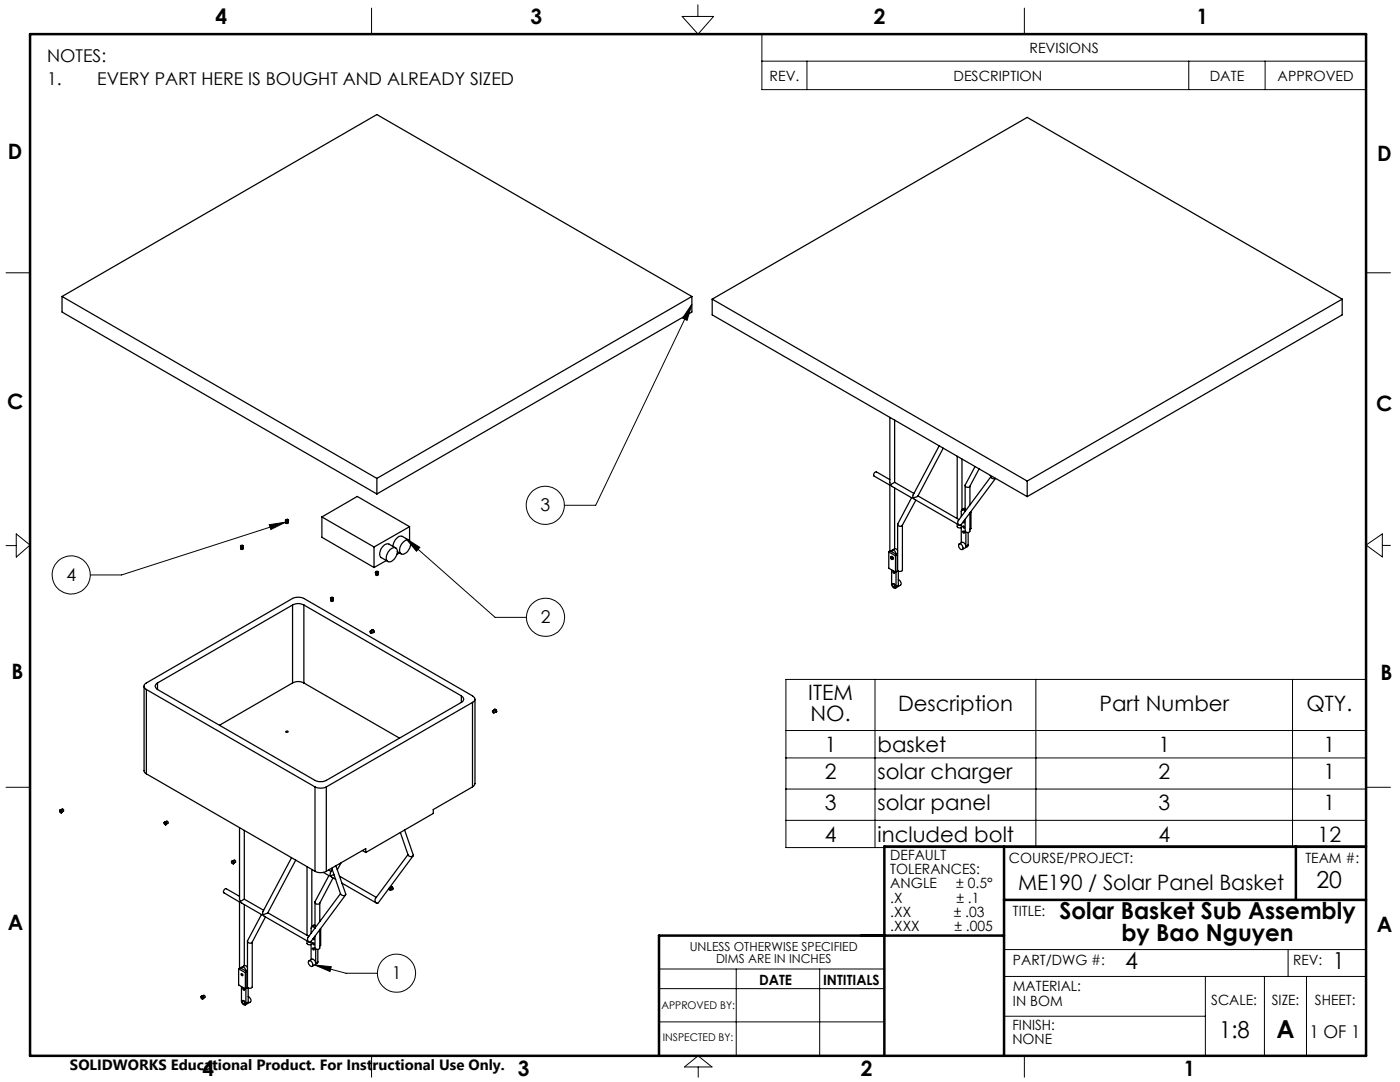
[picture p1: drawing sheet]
<svg xmlns="http://www.w3.org/2000/svg" width="279mm" height="216mm" viewBox="0 0 279 216" stroke-linecap="round" stroke-linejoin="round" font-family="sans-serif">
<g fill="none" stroke="#000" stroke-width=".25">
<path d="M12.4 59.2v3.1l62.8 36.3M12.4 59.2l62.8 36.3M12.4 59.2l62.8-36.3 62.9 36.3M138.1 59.2l-62.9 36.3M138.1 59.2v3.1l-62.9 36.3M142.1 59.7v3.1l62.9 36.3M142.1 59.7l62.9 36.3M142.1 59.7l62.9-36.3 62.9 36.3M267.9 59.7l-62.9 36.3M267.9 59.7v3.1l-62.9 36.3M75.2 95.5v3.1M177.6 83.3v13.1l.1 .3"/>
<path d="M177.6 95.7l-2.7-1.5a.55 .55 0 0 0-.5 .8l3.2 1.8M177.6 96.8v13.2M177.7 96.7l.3 .4 4 2.2h.2M177.7 96.7l-.1 .1M178.5 96.2l-.8 .5M178.5 83.8v12.4M178.5 97.3v12.2M178.5 96.2l3.9 2.3M181.9 99.3l-2.7 5.2a.5 .5 0 0 0 .3 .5 .5 .5 0 0 0 .6-.2l2.7-5M182.2 99.3l.3 .3 8.9 5.2M183.2 99l-1 .3M183.2 99l8.2 4.7"/>
<path d="M187.4 89l-5.2 9.8v.5M188.2 89.4l-5 9.6M191 91.1v12.4M192 91.6v10.1l.6-.2M192.6 96.8v5.2M193.6 97v3.8M194.6 93.1l-1.9 3.6a.5 .5 0 0 0 .3 .5 .5 .5 0 0 0 .5-.1l1.9-3.5M197.6 94.9l.3 .5 .7 .1-6.8 9.2a.5 .5 0 0 1-.6-.2 .5 .5 0 0 1 0-.6l6.5-8.8M205 96v3.1M48 109l.3 .1M48.3 109.1v.2M48.5 109.1v.4l-.2 .1-.3-.1v-.3"/>
<path d="M48.5 109.1h-.2M48.6 108.9l-.1 .3-.2 .1M48.6 108.9h-.6v.3l.3 .1M48.6 108.9l-.1 .2M57 103.9l.2 .1M57 103.9l.2 .2M57.2 104v.1M57.5 103.9v.5l-.1 .1-.4-.1v-.4M57.5 103.9l-.3 .1M57.6 103.8l-.2-.2-.4 .1v.2M57.6 103.8l-.1 .1M57.6 103.8l-.1 .3h-.3"/>
<path d="M64.2 103.2v4l10.4 6M64.2 103.2l10.4 5.9M64.2 103.2l7.1-4.1 10.4 6M66 119.4l.2 .1M66.2 119.5v.2M66.5 119.5v.4l-.2 .1-.3-.1v-.3M66.5 119.5h-.3M66.5 119.3l-.5-.1v.4l.2 .1M66.5 119.3v.2M66.5 119.3v.3l-.3 .1M74.6 109.1v4.1M74.9 114.3l.3 .2"/>
<path d="M74.9 114.3h.3M75 114.4v.4h.1l.4-.1v-.3M75.2 114.3v.2M75.2 114.3h.3v.1M75.5 114.4l-.3 .1M75.5 114.1v.3M75.5 114.1h-.5l-.1 .2M75.5 114.1v.1M77.1 111.9l-2.5 1.3M77.9 109.6a.78 .78 0 0 1 1.3 .1 2.07 2.07 0 0 1-1.7 2.4 1.43 1.43 0 0 1 .2-2.2zM79 109.3l-1.4-.7a1.82 1.82 0 0 0-1.8 2.1l.3 .6 1.3 .7M79.3 110.1l.8 .4"/>
<path d="M79.7 110.3l-.5 .3M80.6 108.1a.77 .77 0 0 1 1.1-.3 .77 .77 0 0 1 .2 1.1 1.75 1.75 0 0 1-1.8 1.6 1.41 1.41 0 0 1 .2-2.1zM81.6 107.8l-1.3-.8a1.79 1.79 0 0 0-1.9 1.8v.2M81.7 105.1l-7.1 4M81.7 105.1v2.8M177.4 110.1l1.3 .8M177.4 110.1v3.3l1.3 .8M177.7 111.2l.3 .5 .2-.2M177.9 111.1l.2 .2M177.9 110.1v-.2a.53 .53 0 0 1 .7 0 .53 .53 0 0 1 .2 .5v.2M177.9 113.7v2.9a.56 .56 0 0 0 .2 .6 .56 .56 0 0 0 .7 0v-.1M177.9 110.1l-.2-.2-.3 .2"/>
<path d="M177.9 110.1l.9 .5M178 111l-.3 .2M178 111l.2 .2M178.1 116.6a.34 .34 0 0 1 .5 .1 .34 .34 0 0 1-.2 .5zM178.1 111.3l.1 .2M178.2 111.2v.3M178.2 111.2l-.1 .1M178.3 114a.22 .22 0 0 1 .2 .2 .22 .22 0 0 1-.1 .2zM178.4 116.5l.2 .4M178.5 109.5h.3l.3 .4M178.5 109.5l-.4 .3M178.7 110.9v3.3"/>
<path d="M178.8 110.6l.3 .1M178.8 114.1v3M179.1 110.7l-.4 .2M179.1 110.7v3.2l-.4 .3M179.1 104.6v9.2a.58 .58 0 0 0 1 0v-9M179.1 110.4l-.3 .2M179.3 115.6a.81 .81 0 0 1 .4 1.2l-1 .6M179.3 113.9v2.9l-.5 .3M191 104.6v.5a.64 .64 0 0 0 .8 .2M191.4 108.5a.72 .72 0 0 1 .7 1.1 .77 .77 0 0 1-.7-1.1zM191.4 108.5l.6-.3a.71 .71 0 0 1 .8 .8M191.8 104.6v3.7"/>
<path d="M192.1 101.6v.1M192.2 106a.23 .23 0 0 1 .3 .1 .23 .23 0 0 1-.1 .3zM192.2 104.9a.21 .21 0 0 1 .3 .2 .21 .21 0 0 1-.2 .2l-.2-.2zM192.4 104l.1 .3-.3-.1M192.5 101.5l-.4 .1M192.6 102.1a.37 .37 0 0 0-.4-.4 .37 .37 0 0 0-.4 .3v1M192.6 103.6v2.4l.2 .2M192.8 106.2v2.8M193.2 108.8l-.1 .3-1 .5M193.2 106.3v2.5M193.2 108.8l-.4 .2M193.7 102.2h.1"/>
<path d="M193.8 102.2l-.2 .1v3.7a.56 .56 0 0 1-.8 .2M193.8 102.2v3.3l-.2 .1M28.8 136.9v16.9l.4 .6M29.2 137.6a.69 .69 0 0 1-.5-.7 .69 .69 0 0 1 .5-.6l29.2-16.9a2.67 2.67 0 0 1 2.2 0l33.7 19.5a.69 .69 0 0 1 .5 .6 .69 .69 0 0 1-.5 .7M29.2 137.6l33.7 19.4M29.2 137.6v16.8M31.4 137.6l31.5 18.1a2.67 2.67 0 0 0 2.2 0l27-15.5M31.4 136.3a.69 .69 0 0 0-.4 .6 .69 .69 0 0 0 .4 .7M31.4 136.3v1.3M58.4 120.7a2.37 2.37 0 0 1 2.2 0M58.4 136.3a2.37 2.37 0 0 1 2.2 0M58.4 120.7l-27 15.6"/>
<path d="M58.4 136.3l-14.6 8.4M58.4 120.7v15.6M60.6 120.7l31.5 18.2M60.6 136.3l19.1 11M60.6 120.7v15.6M73.9 125.9l.3-.1 .3 .1v.3l-.4 .2M74.2 125.7h.2M74.2 125.7v.1M74.4 125.7l.1 .3M74.4 126.2h.1M74.5 125.7h-.1M74.5 125.7l.1 .2"/>
<path d="M74.5 125.7h-.3M74.5 126v.2M74.6 125.9l-.1 .1M74.6 125.9l-.1 .3M92.1 138.9a.69 .69 0 0 1 .4 .6 .69 .69 0 0 1-.4 .7M92.1 138.9v1.3M94.8 139.5v16.9l-.5 .6M29.2 154.4l33.7 19.4M57 145.9h.4l.1 .2h-.3zM62.9 157a2.67 2.67 0 0 0 2.2 0M62.9 157v16.8M65.1 157v16.8"/>
<path d="M94.3 140.2l-29.2 16.8M94.3 140.2v16.8M94.3 157l-7.8 4.5v.8l-13.5 7.8M98.3 141.9a.2 .2 0 0 1 .3 .1 .2 .2 0 0 1-.1 .2zM98.3 141.9l.4-.3 .2 .2 .1 .2-.4 .3M98.7 141.6l-.1 .1M98.7 141.6l.2 .1M98.7 141.6h.3M98.8 142.1h.1M98.9 141.7l.1 .3M99 142l-.1 .1M99 141.6l-.1 .1"/>
<path d="M99 141.6l.1 .3M99.1 141.9l-.1 .1M99.1 141.9l-.2 .2M12 161.6l-.1 .2 .3 .4M12 161.6l.2 .1M12 161.6l.3 .1M12.2 161.6l.2-.2 .3 .2v.2l-.3 .2M12.2 161.7l.1 .3M12.3 161.7h-.1M12.3 161.7l.1 .3M12.3 162l-.1 .2M12.4 162h-.1"/>
<path d="M12.4 162l-.2 .2M32.8 164l-.1 .2 .4 .4M32.8 164l.3 .1M32.8 164l.4 .1M33 164l.3-.1a.25 .25 0 0 1 .2 .1 .25 .25 0 0 1 0 .3l-.2 .1M33.1 164.1l.1 .3M33.2 164.4l-.1 .2M33.2 164.1h-.1M33.2 164.1l.1 .3M33.3 164.4h-.1M33.3 164.4l-.2 .2M46.3 171.8l-.1 .2 .3 .4"/>
<path d="M46.3 171.8l.2 .1M46.3 171.8l.3 .1M46.5 171.8l.2-.2 .3 .2v.2l-.3 .2M46.5 171.9l.1 .3M46.6 172.2l-.1 .2M46.6 171.9h-.1M46.6 171.9l.1 .3M46.7 172.2h-.1M46.7 172.2l-.2 .2M47.8 165.2v14.3l.1 .4M47.8 178.9l-2.6-1.6a.54 .54 0 0 0-.5 .9l3.1 1.8M47.8 180v13.2"/>
<path d="M47.9 179.9l.4 .3 3.9 2.3M47.9 179.9l-.1 .1M48.8 179.4l-.9 .5M48.8 165.7v13.7M48.8 179.4l3.8 2.2M58.2 171.2l-5.7 10.7v.6M59 171.6l-5.6 10.5M61.3 172.9v13.8M62.2 173.5v11.4l.5-.3M62.9 173.8a2.37 2.37 0 0 0 2.2 0M64.5 174.1l1.2 .6h.2M65.6 173.6l.5 .3"/>
<path d="M65.7 174.7l-2.8 5.2a.52 .52 0 0 0 .3 .5 .52 .52 0 0 0 .6-.1l2.7-5.1M65.9 174.7l.2 .3 .9 .5M66.3 173.5l-.4 .8v.4M66.6 174.5l-.7 .2M67 172.8l2 5.6a.57 .57 0 0 1-.5 .3 .57 .57 0 0 1-.5-.3l-1.8-5.2M67.8 174.8l7.3 4.3M67.9 178.3l-6.4 8.8a.52 .52 0 0 0-.1 .6 .52 .52 0 0 0 .7 .2l6.9-9.3M68.1 172.2l-.8 1.4M68.2 176.2l6.9 4M72.3 169.7l.7 .4M73 170.1v-.8l-7.9 4.5M77.6 177.3l.1-.1a.23 .23 0 0 1 .3 .2 .23 .23 0 0 1-.1 .3z"/>
<path d="M77.7 177.2l.3-.2 .2 .1 .1 .2-.4 .4M78 177h.4M78 177l-.1 .1M78 177l.2 .1M78.2 177.5h.1M78.2 177.1l.2 .3M78.4 177.4l-.2 .1M78.4 177l-.2 .1M78.4 177l.1 .3M78.5 177.3l-.1 .1M78.5 177.3l-.3 .2M80.8 165.6l1.7 5a.57 .57 0 0 1-.5 .3 .57 .57 0 0 1-.5-.3l-1.6-4.5"/>
<path d="M81.4 170.5l-6.5 8.8a.51 .51 0 0 0 0 .7 .51 .51 0 0 0 .6 .1l6.9-9.3M40.1 198.9v.2l.3 .3 .1-.1M40.2 198.8l-.1 .1M40.4 198.8l.2-.2a.25 .25 0 0 1 .3 .1 .25 .25 0 0 1 0 .3l-.3 .2M40.4 198.7l-.3 .2M40.4 198.7l-.1 .1 .2 .2M40.4 198.7l.2 .2M40.5 199v.3M40.6 198.9l-.1 .4M40.6 198.9l-.1 .1M47.6 193.3l1.4 .8M47.6 193.3v3.2l1.4 .8"/>
<path d="M48.1 194.3a.2 .2 0 0 1 .3 .1 .2 .2 0 0 1-.1 .3zM48.2 193.3v-.2a.53 .53 0 0 1 .6-.1 .53 .53 0 0 1 .3 .6v.1M48.2 196.9v2.8a.69 .69 0 0 0 .8 .8l.1-.3M48.2 193.3l-.3-.2-.3 .2M48.2 193.3l.9 .4M48.4 199.6a.39 .39 0 0 1 .4 .3 .39 .39 0 0 1-.1 .4l-.3-.2zM48.5 197.2h.1a.21 .21 0 0 1 .2 .2 .21 .21 0 0 1-.2 .2zM48.7 199.7l.2 .4M48.8 192.7l.3 .1 .3 .2M48.8 180.5v12.2M48.8 192.7l-.5 .3M49 194.1v3.2"/>
<path d="M49.1 193.7l.2 .2M49.1 197.3v2.9M49.3 193.9l-.3 .2M49.3 193.9v3.2l-.3 .2M49.4 187.8v9.1a.54 .54 0 0 0 .9 0v-8.9M49.4 193.6l-.3 .1M49.5 198.8a.76 .76 0 0 1 .5 1.2l-1.1 .5M49.5 197.1v2.9l-.4 .2M52.2 182.5l-2.8 5.2a.5 .5 0 0 0 .3 .5 .5 .5 0 0 0 .6-.2l2.7-5M52.2 182.5h.3M52.5 182.5l.2 .3 9 5.2M53.4 182.1l-.9 .4"/>
<path d="M53.4 182.1l8.2 4.7M61.3 187.7v.5a.59 .59 0 0 0 .8 .3M61.6 191.7a.66 .66 0 0 1 .7 .4 .66 .66 0 0 1-.1 .8 .81 .81 0 0 1-.6-1.2zM61.7 191.7l.5-.3a.78 .78 0 0 1 .8 .8M62.1 187.8v3.7M62.3 184.8l.1 .1M62.3 184.8v.1M62.4 189.2a.2 .2 0 0 1 .2 .1 .2 .2 0 0 1-.1 .2zM62.4 188.1l.3 .3a.21 .21 0 0 1-.3 0 .21 .21 0 0 1 0-.3zM62.6 187.1l.1 .4-.3-.1M62.7 184.6h.2M62.7 184.6l-.4 .2"/>
<path d="M62.8 185.2a.37 .37 0 0 0-.3-.3 .37 .37 0 0 0-.4 .3v1M62.9 186.8v2.4l.1 .2M62.9 180v5.2M63 189.4v2.8M63.4 191.9l-.1 .3-1 .6M63.4 189.4v2.5M63.4 191.9l-.4 .3M63.8 180.2v3.7M63.9 185.3l.1 .1M64 185.4l-.2 .1v3.7a.59 .59 0 0 1-.8 .2M64 185.4v3.2l-.2 .2"/>
<circle cx="74" cy="126.2" r=".2"/>
</g>
<g fill="none" stroke="#000" stroke-width=".2">
<path d="M74.2 1.6v5.2M136.1 3.3h6.3l-3.1 3.5zM139.3 1v2.3M152 6.8h120.6v11.1h-120.6zM152 12.2h120.6M161 12.2v5.7M204.4 1.6v5.2M237.2 12.2v5.7M252.5 12.2v5.7M1.2 54.4h4.8M272.6 54.4h4.9M138.1 60.7l-19.2 40.1h-6.3"/>
<path d="M138.1 60.7l-1 3.2-.9-.4zM1.2 108.9h2M3.2 106.5l2.8 2.3-2.8 2.4zM53.7 104.7l3.3-.5-3 1.5zM57 104.2l-32.7 10.5h-6.3M81 107.4l17.8 15.8h6.3M81 107.4l2.8 1.8-.7 .8zM272.6 108.8l3.3-2.3v4.6zM275.9 108.8h1.6M156.8 135.6h115.8v33.5h-115.8zM174.6 135.6v33.5M206.7 135.6v33.5"/>
<path d="M258 135.6v33.5M1.2 157.1h4.8M156.8 145.8h115.8M156.8 151.2h115.8M156.8 157.4h115.8M272.6 157.1h4.9M156.8 163.7h115.8M62.8 192.5l6.3 1.7h6.2M62.8 192.5l3.3 .4-.2 1zM131.5 193.4h45M131.5 197.3h45M146.9 193.4v17.3"/>
<path d="M163.6 193.4v17.3M200.4 194.8h72.2M200.4 189.5h72.2M240.6 194.8v15.9M252.3 194.8v15.9M257.1 189.5v5.3M260.7 194.8v15.9M74.2 210.7v4.2M131.5 203.9h45M136.6 212.9l2.7-2.2 2.8 2.2zM139.3 212.9v2M200.4 202.8h40.2"/>
<path d="M204.4 210.7v4.2"/>
<circle cx="14.2" cy="114.7" r="3.8"/>
<circle cx="108.8" cy="100.8" r="3.8"/>
<circle cx="108.9" cy="123.2" r="3.8"/>
<circle cx="79.1" cy="194.2" r="3.8"/>
</g>
<path d="M6 6.8h266.6v203.9h-266.6zM200.4 179.6h72.2M200.4 168.9v41.8M258.6 168.9v10.7M272.6 168.9h-96.1v41.8M200.4 186.7h-68.9v24" fill="none" stroke="#000" stroke-width=".5"/>
<path d="M138.1 60.7l-1 3.2-.9-.4zM81 107.4l2.8 1.8-.7 .8zM62.8 192.5l3.3 .4-.2 1zM53.7 104.7l3.3-.5-3 1.5z" fill="#000"/>
<text font-size="4.9" x="254.7" y="207.1">A</text>
<g font-size="4.7">
<text x="262.7" y="177.2">20</text>
<text x="211.5" y="183.4">Solar Basket Sub Assembly</text>
<text x="223.8" y="187.9">by Bao Nguyen</text>
<text x="224.5" y="193.4">4</text>
<text x="266" y="193.4">1</text>
<text x="243.3" y="207.1">1:8</text>
</g>
<g font-size="4.2">
<text x="43" y="4.7">4</text>
<text x="105.9" y="4.7">3</text>
<text x="174.4" y="4.7">2</text>
<text x="238.8" y="4.7">1</text>
<text x="1.6" y="31.7">D</text>
<text x="274.8" y="32">D</text>
<text x="1.4" y="81.6">C</text>
<text x="274.6" y="82">C</text>
<text x="2.3" y="135.4">B</text>
<text x="275.5" y="135.8">B</text>
<text x="161.3" y="139.7">ITEM</text>
<text x="161.8" y="143.8">NO.</text>
<text x="179.2" y="141.8">Description</text>
<text x="219.4" y="141.8">Part Number</text>
<text x="260.7" y="141.8">QTY.</text>
<text x="164.6" y="150">1</text>
<text x="164.6" y="155.5">2</text>
<text x="175.1" y="150">basket</text>
<text x="175.1" y="155.5">solar charger</text>
<text x="231.2" y="150">1</text>
<text x="231.2" y="155.5">2</text>
<text x="264.1" y="150">1</text>
<text x="264.1" y="155.5">1</text>
<text x="164.6" y="161.7">3</text>
<text x="175.1" y="161.7">solar panel</text>
<text x="231.2" y="161.7">3</text>
<text x="264.1" y="161.7">1</text>
<text x="164.6" y="167.9">4</text>
<text x="175.1" y="167.9">included bolt</text>
<text x="231.2" y="167.9">4</text>
<text x="263" y="167.9">12</text>
<text x="203.2" y="177.7">ME190 / Solar Panel Basket</text>
<text x="1.5" y="185.6">A</text>
<text x="274.8" y="186">A</text>
<text x="40.4" y="214.8">4</text>
<text x="103.3" y="214.8">3</text>
<text x="171.8" y="214.8">2</text>
<text x="236.3" y="214.8">1</text>
</g>
<g font-size="3.5">
<text x="9.4" y="12.4">NOTES:</text>
<text x="9.4" y="16.9">1.</text>
<text x="19.4" y="16.9">EVERY PART HERE IS BOUGHT AND ALREADY SIZED</text>
<text x="107.9" y="102.1">3</text>
<text x="13.2" y="115.9">4</text>
<text x="107.9" y="124.4">2</text>
<text x="78.2" y="195.4">1</text>
<text x="261.3" y="207.1">1 OF 1</text>
</g>
<text font-size="3" x="14" y="213.5">SOLIDWORKS Educational Product. For Instructional Use Only.</text>
<g font-size="2.8">
<text x="205.4" y="10.5">REVISIONS</text>
<text x="153.6" y="16.1">REV.</text>
<text x="190.3" y="16.1">DESCRIPTION</text>
<text x="241.4" y="16.1">DATE</text>
<text x="255" y="16.1">APPROVED</text>
<text x="177.7" y="171.6">DEFAULT</text>
<text x="201.4" y="172.1">COURSE/PROJECT:</text>
<text x="260.5" y="172.1">TEAM #:</text>
<text x="177.7" y="174.4">TOLERANCES:</text>
<text x="177.7" y="177.3">ANGLE</text>
<text x="190.8" y="177.3">± 0.5°</text>
<text x="177.7" y="180.1">.X</text>
<text x="177.7" y="182.9">.XX</text>
<text x="177.7" y="185.7">.XXX</text>
<text x="190.3" y="182.9">± .03</text>
<text x="190.5" y="185.7">± .005</text>
<text x="190.9" y="180.1">± .1</text>
<text x="202.2" y="182.7">TITLE:</text>
<text x="151.5" y="196.5">DATE</text>
<text x="164.3" y="196.5">INTITIALS</text>
<text x="202.2" y="197.8">MATERIAL:</text>
<text x="202.2" y="192.6">PART/DWG #:</text>
<text x="258.1" y="192.6">REV:</text>
<text x="202.2" y="200.7">IN BOM</text>
<text x="241.7" y="200.6">SCALE:</text>
<text x="253.8" y="200.6">SIZE:</text>
<text x="262.4" y="200.6">SHEET:</text>
<text x="202" y="205.5">FINISH:</text>
<text x="202" y="208.3">NONE</text>
</g>
<g font-size="2.5">
<text x="137.6" y="189.8">UNLESS OTHERWISE SPECIFIED</text>
<text x="142.9" y="192.3">DIMS ARE IN INCHES</text>
</g>
<g font-size="2.1">
<text x="132" y="201.4">APPROVED BY:</text>
<text x="132.3" y="207.6">INSPECTED BY:</text>
</g>
</svg>
